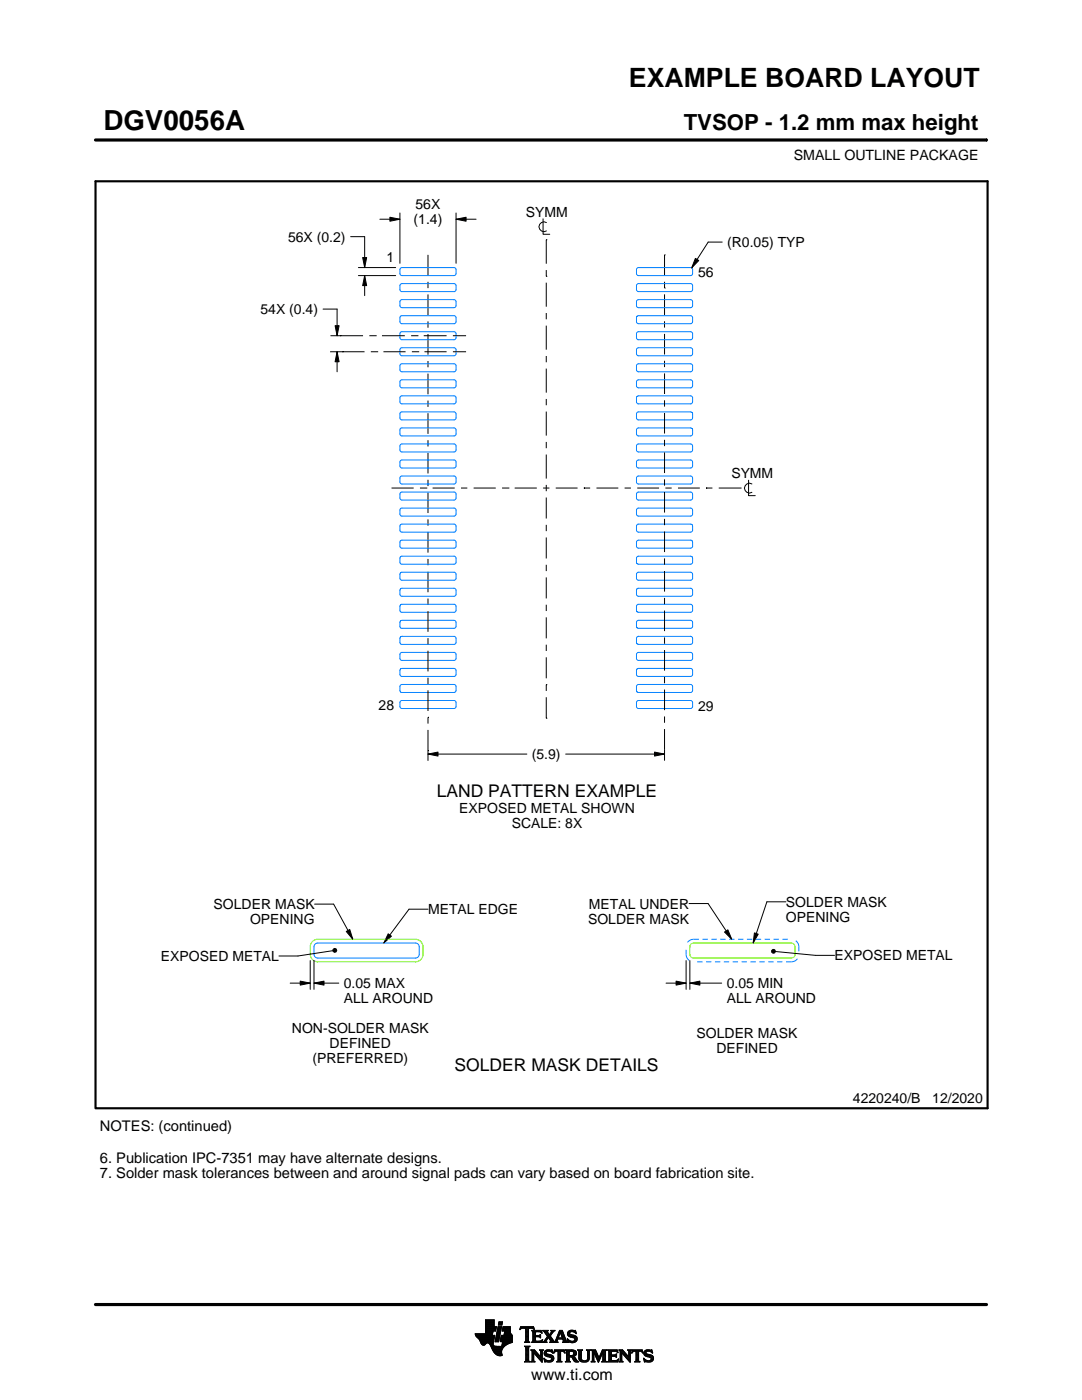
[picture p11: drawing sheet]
<svg xmlns="http://www.w3.org/2000/svg" width="216mm" height="279mm" viewBox="0 0 216 279" stroke-linecap="round" stroke-linejoin="round" font-family="sans-serif">
<g fill="none" stroke="#000" stroke-width=".2">
<path d="M19.1 27.9h177.7M196.8 27.7v.5M70 47.2h2.8v6.2M71.5 55h7.5M71.5 53.4h7.5M72.4 51.4h.8l-.4 2zM72.8 55l.4 2h-.8zM72.8 55v4M75.8 43.8h4M77.8 43.4l2 .4-2 .4zM79.8 42.5v10M85.4 50.9v4.1"/>
<path d="M85.4 56.2v1.3M85.4 58.8v4.1M91 43.8l2-.4v.8zM91 42.5v10M91 43.8h4M108.4 43.7v3.1h1.3M109 55.2h.1M109 47.8h.1M109 47.8v4.8M109 53.9v1.3M109 56.4v4.8M109 44.4a.98 .98 0 0 0-1.5 .9 .98 .98 0 0 0 1.5 .8"/>
<path d="M132.6 57.5h.1M132.6 50.9h.1M132.6 50.9v4.1M132.6 56.2v1.3M132.6 58.7v4.2M138.8 51.6l.6 .4-1.4 1.5zM144.1 48.3h-2.8l-3.3 5.2M64.5 61.7h2.8v5.3M65.9 70.2h6.8M66 67h6.4M66.9 65h.8l-.4 2zM67.3 70.2l.4 2h-.8z"/>
<path d="M67.3 70.2v4M67.9 67h.1M68.3 70.2h.1M73.7 67h1.3M74 70.2h1.3M75 67h.1M75.3 70.2h.1M76.2 67h4.6M76.5 70.2h4.4M82 67h1.3M82.2 70.2h1.2M83.3 67h.1"/>
<path d="M83.4 70.2h.1M84.6 67h4.5M84.7 70.2h4.4M85.4 64.1v1.3M85.4 66.7v4.1M85.4 72v1.3M85.4 74.6v4.1M85.4 79.9v1.3M90.4 70.2h2.6M90.4 67h2.6M109 62.5v1.2M109 65v4.8"/>
<path d="M109 71v1.3M109 73.6v4.8M109 79.6v1.3M132.6 64.1v1.3M132.6 66.6v4.1M132.6 72v1.3M132.6 74.5v4.1M132.6 79.9v1.2M78.1 97.4h4.4M83.8 97.4h1.3M85.1 97.4h.1M85.4 82.5v4.1"/>
<path d="M85.4 87.8v1.3M85.4 90.4v4.1M85.4 95.7v1.3M85.4 98.3v4.1M86.3 97.4h4.4M92 97.4h1.2M94.5 97.4h4.4M100.2 97.4h1.2M101.4 97.4h.1M102.7 97.4h4.4M108.4 97.4h1.2M109 82.1v4.8"/>
<path d="M109 88.2v1.3M109 90.7v4.8M109 96.8v1.2M109 99.3v4.2M110.9 97.4h4.3M116.5 97.4h.1M116.5 97.4h1.3M119 97.4h4.4M124.6 97.4h1.3M127.2 97.4h4.3M132.6 82.4v4.1M132.6 87.8v1.2"/>
<path d="M132.6 90.3v4.1M132.6 95.7v1.2M132.6 98.2v4.1M132.8 97.4h1.2M135.3 97.4h4.3M140.9 97.4h.1M140.9 97.4h1.3M143.4 97.4h4.4M147.8 97.4h.1M149.4 95.8v3.1h1.3M150 96.6a.98 .98 0 0 0-1.5 .8 .98 .98 0 0 0 1.5 .9M85.4 103.6v1.3"/>
<path d="M85.4 106.2v4.1M85.4 111.6v1.2M85.4 114.1v4.1M85.4 119.5v1.2M109 104.7v1.3M109 107.3v4.2M109 112.7v1.3M109 115.2v4.2M132.6 103.6v1.2M132.6 106.1v4.1M132.6 111.4v1.3M132.6 114v4.1"/>
<path d="M132.6 119.3v1.3M85.4 122v4.1M85.4 127.4v1.2M85.4 129.9v4.1M85.4 135.3v1.2M85.4 137.8v4.1M109 136.6h.1M109 120.7v1.2M109 123.2v4.2M109 128.7v1.2M109 131.2v4.2M109 136.6v1.3"/>
<path d="M109 139.1v4.2M132.6 121.8v4.2M132.6 127.2v1.3M132.6 129.7v4.1M132.6 135.1v1.3M132.6 137.6v4.1M85.4 150.5l2-.4v.8zM85.4 150.5h19.7M85.4 143.2h.1M85.4 149.8h.1M85.4 143.2v1.2M85.4 145.7v6.1"/>
<path d="M109 143.3h.1M112.9 150.5h19.7M130.6 150.1l2 .4-2 .4zM132.6 143v1.2M132.6 145.5v6.2M156.8 180h-3.8l-2.7 8.2M57.9 196.2h4M59.9 195.8l2 .4-2 .4zM61.9 191.7v5.8M62.7 196.2l2-.4v.8zM62.7 191.7v5.8M62.7 196.2h4.9"/>
<path d="M62.8 180.4h3.8l3.8 7.1M66.4 189.7l-6.9 1.1h-3.8M66.4 189.5l.3-.2 .4 .1 .1 .3-.1 .3-.4 .1-.3-.3zM69.1 185.9l.7-.4 .6 2zM77.5 186.4l.6 .4-1.5 1.4zM85.4 181.5l-3.8-.1-5 6.8M132.9 196.2h4M134.9 195.8l2 .4-2 .4zM136.9 191.7v5.8M137.5 180.3h3.8l4.7 7.2M137.7 196.2l2-.4v.8zM137.7 196.2h6.3"/>
<path d="M137.7 191.7v5.8M144.6 186l.6-.4 .8 1.9zM150.5 186.2l.8 .2-1 1.8zM154 189.7l.3-.2h.3l.1 .4-.1 .3h-.3l-.3-.2zM154.7 189.9l8 .8h3.8M94.8 266.2h3.5M94.8 266.3h3.5M94.9 266.4h3.3M94.9 266.5h3.8l-.2 1.2M94.9 266.5h3.8M95 266.6h3.7M95 266.7h3.7"/>
<path d="M95.1 266.8h3.6M95.2 266.9h3.4M95.3 267h3.3M95.4 267.1h3.2M95.5 267.2h3.1M95.6 267.3h3M95.7 267.4h2.8M95.7 267.5h2.8M95.8 267.6h2.7M95.8 267.7h2.7M95.9 267.8h2.6M95.9 267.9h2.5"/>
<path d="M95.9 268h2.5M96 268h1.1M96 268.1h1M96.1 268.2h.8M96.1 268.3h.7M96.2 268.4h.6M96.3 268.4h.4M96.9 266.1h1.4M96.9 266h1.4M96.9 265.9h1.4M96.9 265.8h1.5M96.9 265.7h1.5"/>
<path d="M96.9 264.7l2.2 .1-.2 .9h-.5l-.2 .8M96.9 265.6h2M96.9 265.5h2M96.9 265.4h2M96.9 265.3h2.1M96.9 265.2h2.1M96.9 265.1h2.1M96.9 265h2.1M96.9 264.9h2.1M96.9 264.8h2.2M96.9 264.6h1.7M96.9 264.5h1.7"/>
<path d="M96.9 264.4h1.7M96.9 264.3h1.7M96.9 264.2h1.7M96.9 264.1h1.7M96.9 264h1.7M96.9 263.9h1.7M96.9 263.8h1.7M96.9 263.7h1.7M96.9 263.6h1.7M96.9 263.5h1.7M96.9 263.4h1.7M97.5 268h.9"/>
<path d="M97.6 268.1h.8M97.7 268.2h.7M97.7 268.3h.7M97.8 268.4h.6M97.9 268.5h.6M97.9 268.6h.7M98 268.7h1.1M98 268.8h2.6M98 268.8h2.5M98.1 268.9h2.3M98.1 269h2.3M98.1 269.1h2.2"/>
<path d="M98.2 269.2h2.1M98.2 269.2h2M98.2 269.3h2M98.3 269.4h1.9M98.3 269.5h1.8M98.4 269.6h1.7M98.4 268v.4l.3 .2 2 .1M98.5 269.7h1.6M98.5 267.7l-.1 .3M98.5 269.8h1.6M98.6 269.9h1.5M98.6 264.8v-1.4h-1.7v2.8h-2.1l.1 .3 .7 .8 .7 1.1 .3 .1 .6-.5 .4 .1 1 1.8 .8 .6h.8l-.1-1 .8-1"/>
<path d="M98.6 270h1.5M98.7 270h1.4M98.8 270.1h1.3M98.8 267.7h.7M98.8 267.6h.7M98.8 267.5h.7M98.9 270.2h1.2M98.9 267.4h.7M98.9 267.3h.7M98.9 267.2h.7M98.9 267.1h.7M98.9 267h.7"/>
<path d="M98.9 270.3h1.3M99 266.9h.6M99 266.9h.7M99 266.8h.7M99 266.7h.7M99 266.6h.7M99 266.5h.7M99.1 270.4h1.1M99.1 266.4h.7M99.1 266.3h.7M99.1 266.2h.7M99.1 266.1h.7"/>
<path d="M99.1 266h.7M99.2 265.9h.7M99.2 265.8h.7M99.2 270.4h1M99.2 265.7h.7M99.2 265.6h.7M99.2 265.5h.7M99.3 265.4h.6M99.3 265.4h.7M99.3 265.3h.7M99.3 265.2h.7M99.3 265.1h.7"/>
<path d="M99.3 265h.7M99.4 270.5h.8M99.4 264.9h.7M99.4 264.8h.7M99.4 264.8h.7l-.6 3h-.7zM99.4 264.5l.2-.7h.7l-.2 .7h-.7M99.5 264.4h.6M99.5 264.3h.7M99.5 264.2h.7M99.5 264.1h.7M99.5 264h.7M99.5 263.9h.7"/>
<path d="M99.6 263.8h.7M99.8 270.6h.1M99.8 267.7h2.4M99.8 267.6h2.4M99.8 267.5h2.4M99.9 267.4h2.3M99.9 267.3h2.3M99.9 267.2h2.3M99.9 267.1h2.3M99.9 267h2.3M99.9 266.9h2.3M100 266.9h2.2"/>
<path d="M100 266.8h2.2M100 266.7h2.2M100 266.6h2.2M100 266.5h2.2M100.1 268.6h.7M100.2 268.5h.7M100.2 268.4h.8M100.2 268.4h.9M100.2 268.3h1M100.2 268.2h1.2M100.2 265.6h1.6M100.2 268.1h1.4"/>
<path d="M100.2 265.5h1.6M100.2 268h1.6M100.3 265.4h1.5M100.3 268h1.7M100.3 267.9h1.9M100.3 265.3h1.5M100.3 267.8h1.9M100.3 265.2h1.5M100.3 265.1h1.5M100.3 265h1.5M100.4 264.9h1.4M100.4 264.8h1.4"/>
<path d="M100.6 266.5l.1-.8h-.5l.2-.9h1.4l.1 1.1 .3 .6v1.4l-1.3 .6M100.6 266.4h1.5M100.6 266.3h1.4M100.6 266.2h1.4M100.6 266.1h1.3M100.7 266h1.2M100.7 265.9h1.2M100.7 265.8h1.1M100.7 265.7h1.1M102.2 266.5h-2.2l-.2 1.1 .5 .2-.2 .9M103.7 265.3h.1M103.8 265.2h.2"/>
<path d="M103.8 265h2.8M103.8 264.9h2.7M103.9 264.8h2.6M104.7 267.8h1M104.7 271.8h1.1M104.7 268.7h1M104.8 267.7h.7M104.8 271.7h.8M104.9 265.2h.6M104.9 268.9h.6M104.9 267.6h.6M104.9 267.5l-.2 .3"/>
<path d="M104.9 267.5h.6M104.9 267.4h.6M104.9 267.3h.6M104.9 267.2h.6M104.9 267.1h.6M104.9 267h.6M104.9 266.8h.6M104.9 266.7h.6M104.9 266.6h.6M104.9 266.5h.6M104.9 266.4h.6M104.9 266.3h.6"/>
<path d="M104.9 266.2h.6M104.9 266.1h.6M104.9 265.9h.6M104.9 265.8h.6M104.9 265.7h.6M104.9 265.6h.6M104.9 265.5h.6M104.9 265.4h.6M104.9 265.3h.6M104.9 271.5h.6M104.9 269h.6M104.9 271.4h.6"/>
<path d="M104.9 271.4v-2.4l-.2-.4h1.1l-.3 .4v2.4M104.9 271.4l-.2 .4h1.1l-.3-.4M104.9 271.3h.6M104.9 271.2h.6M104.9 271.1h.6M104.9 271h.6M104.9 270.9h.6M104.9 270.8h.6M104.9 270.6h.6M104.9 270.5h.6M104.9 270.4h.6M104.9 270.3h.6"/>
<path d="M104.9 270.2h.6M104.9 270.1h.6M104.9 270h.6M104.9 269.9h.6M104.9 269.8h.6M104.9 269.6h.6M104.9 269.5h.6M104.9 269.4h.6M104.9 269.3h.6M104.9 269.2h.6M104.9 269.1h.6M105.5 267.5l.2 .3"/>
<path d="M105.5 267.5v-2.3l.7-.1 .4 .3-.1-.6h-2.6l-.1 .6 .4-.3 .7 .1v2.3M105.7 267.8h-1M105.9 271.8h.8M105.9 269.4h.8M106.1 269.5h.7M106.1 267.8h2M106.1 271.7h.5M106.2 269.6h.7M106.2 271.5h.3M106.2 265.6h1.8M106.2 269.8h.8M106.2 271.4h.3"/>
<path d="M106.2 271.4l-.3 .4h.8l-.2-.4M106.2 271.3h.3M106.2 271.2h.3M106.2 271.1h.3M106.2 271h.3M106.2 270.9h.3M106.2 270.8h.3M106.2 270.6h.3M106.2 270.5h.3M106.2 270.4h.3M106.2 270.3h.3M106.2 270.2h.3"/>
<path d="M106.2 270.1h.3M106.2 270h1M106.2 269.9h.9M106.2 269.8v1.6M106.2 269.8l-.3-.4h.8l1.2 1.4M106.3 267.7h1.8M106.3 265.7h1.8M106.3 267.6h.6M106.3 265.8h.6M106.3 267.5l-.2 .3M106.3 267.5h.5M106.3 267.4h.5"/>
<path d="M106.3 267.3h.5M106.3 267.2h.5M106.3 267.1h.5M106.3 267h.5M106.3 266.8h.5M106.3 266.7h1.6M106.3 266.6h1.6M106.3 266.5h.5M106.3 266.4h.5M106.3 266.3h.5M106.3 266.2h.5M106.3 266.1h.5"/>
<path d="M106.3 265.9h.5M106.4 265.2h.2M106.5 270h.1M106.5 270v1.4M106.5 265.3h.1M106.6 270.1h.7M106.7 270.2h.7M106.8 270.3h.7M106.8 265.9l.2-.1h.6l.6 .2-.2-.5h-1.9l.2 .3v1.7M106.8 265.9v.6h.8l.3-.2v.7M106.9 270.4h.7M107 270.5h.7"/>
<path d="M107.1 270.6h.7M107.2 270.8h1M107.3 270.9h.9M107.4 271h.8M107.5 271.1h.7M107.6 271.2h.6M107.6 266.5h.3M107.7 271.3h.5M107.7 269.4h.7M107.7 266.8h.2M107.7 267.6h.5M107.8 266.4h.1"/>
<path d="M107.8 271.4h.4M107.8 267h.1M107.8 265.8h.3M107.8 269.5h.5M107.9 271.5h.3M107.9 269.6h.3M107.9 267l-.3-.2h-.8l.1 .8h.9l.5-.2M107.9 269.8h.3M107.9 270.6h.3M107.9 270.5h.3M107.9 270.4h.3M107.9 270.3h.3"/>
<path d="M107.9 270.2h.3M107.9 270.1h.3M107.9 270h.3M107.9 269.9h.3M107.9 269.8v1M107.9 269.8l-.2-.4h.7l-.2 .4M108 271.7h.2M108 265.9h.1M108 267.5h.2M108.1 271.8h.1M108.1 266.1h.1M108.2 267.4h.1"/>
<path d="M108.2 269.8v2.1l-1.7-1.9M108.2 267.8h.9M108.3 267.4l-.2 .5-2-.1M108.3 265.6h1M108.5 267.7h.5M108.5 271.1l.8 .4h.5l.2-.1-.1-.4-1-.4-.3-.3 .1-.7 .7-.2 .6 .1 .2-.1 .1 .6-.9-.3-.3 .1-.1 .3 1.3 .4 .2 .6M108.5 271.1h.1M108.5 265.7h.7M108.5 271.2h.2M108.6 271.3h.2M108.6 270.1h.4M108.6 270h.4"/>
<path d="M108.6 270.2h.6M108.6 267.6h.4M108.6 271.4h.4M108.6 269.9h.4M108.6 270.3h1M108.6 265.8h.7M108.6 271.5h.8M108.6 269.8h.5M108.7 271.7h1.5M108.7 270.4h1.3M108.7 267.5h.3M108.7 271.8h.1"/>
<path d="M108.7 265.9h.6M108.7 269.6h1.5M108.8 267.4h.3M108.8 270.5h1.5M108.8 266.1h.6M108.8 269.5h1.4M108.8 267.3h.4M108.9 266.2h.6M108.9 267.2h.4M108.9 266.3h.6M108.9 270.6h1.5M109 267.1h.3"/>
<path d="M109 266.4h1M109.1 271.8h.9M109.1 269.4h.7M109.1 267h.9M109.1 266.5h.8M109.1 267.8h-.9M109.2 266.8h.8M109.2 266.6h.6M109.2 266.7h.7M109.2 266.7l-.6 .9-.4 .2M109.3 270.8h1.1M109.5 267.1h.6"/>
<path d="M109.6 267.2h.6M109.7 271.5h.7M109.7 267.3h.6M109.7 267.8l.2-.2-.5-.7-.4 .8 .1 .1M109.7 267.8h1.6M109.7 266.3h.4M109.7 267.4h.6M109.8 270.9h.7M109.8 266.2h.3M109.8 266.6l.9 1.2 1-2.3h.5l.8 2.1 .3 .2M109.8 267.5h.6M109.9 266.1h.3"/>
<path d="M109.9 269.8h.4M109.9 267.6h.6M109.9 267.7h.7M109.9 271.4h.5M109.9 265.9h.4M110 271h.5M110 265.6h.7M110 265.9l-.4 .5-.4-.6 .2-.3h-1.1l.9 1.2M110 265.9l.1-.2-.2-.2h.8l-.9 1.1M110 271.3h.5M110 265.8h.4M110 271.1h.5"/>
<path d="M110 271.2h.5M110.1 269.4h.1M110.1 265.7h.4M110.1 269.9h.2M110.2 270h.1M110.5 270h.1M110.5 269.9h.2M110.5 271.1l-.2 .5-.8 .3-.6-.2-.2 .1-.2-.7M110.5 269.8h.3M110.6 269.6h2.1M110.6 269.5h2M110.6 269.4h2"/>
<path d="M110.7 267.7h.5M110.8 267.6h.4M110.9 267.5h.3M110.9 267.4h.3M111 267.3h.3M111 267.2h1.8M111 267.1h1.8M111.1 267h.3M111.1 271.8h1M111.1 266.8h.4M111.2 266.7h.3M111.2 267.5l.1-.2h1l.1 .2"/>
<path d="M111.2 267.5v.3h.1M111.2 266.6h.3M111.3 266.5h.3M111.3 271.7h.6M111.3 266.4h.3M111.3 271.5h.6M111.3 267.8h-1.6M111.3 269.8h.6M111.4 266.3h.3M111.4 271.4h.5M111.4 271.4l-.1-1.7h-.4l-.4 .4 .2-.7h1.9l.1 .7-.3-.4h-.5v1.7M111.4 270.5h.5"/>
<path d="M111.4 270.4h.5M111.4 270.3h.5M111.4 270.2h.5M111.4 270.1h.5M111.4 270h.5M111.4 269.9h.5M111.4 271.4l-.3 .4h1l-.2-.4M111.4 271.3h.5M111.4 271.2h.5M111.4 271.1h.5M111.4 271h.5M111.4 270.9h.5"/>
<path d="M111.4 270.8h.5M111.4 270.6h.5M111.4 266.2h.3M111.4 266.1h.4M111.5 265.9h.9M111.5 265.8h.8M111.6 265.7h.7M111.6 265.6h.6M111.8 265.9l.4 1.1h-.8zM111.9 266.1h.5M111.9 266.2h.5M111.9 266.3h.6"/>
<path d="M112 266.4h.5M112 266.5h.6M112.1 266.6h.5M112.1 266.7h.6M112.1 266.8h.6M112.2 267h.5M112.2 267.8h1.1M112.3 267.3h.6M112.3 267.4h.6M112.4 267.5h.6M112.4 267.5v.3h-.2M112.4 269.8h.3"/>
<path d="M112.4 267.6h.6M112.4 267.7h.7M112.6 269.9h.1M112.6 270h.2M112.8 271.8h1M112.8 269.4h1.6M113 269.5h1.7M113 271.7h.7M113 269.6h1.9M113 271.5h.6M113 269.8h.6M113 271.4h.6"/>
<path d="M113 271.4l-.2 .4h1l-.2-.4M113 271.3h.6M113 271.2h.6M113 271.1h.6M113 271h.6M113 270.9h.6M113 270.8h1.5M113 270.6h1.6M113 270.5h1.8M113 270.4h.6M113 270.3h.6M113 270.2h.6"/>
<path d="M113 270.1h.6M113 270h.6M113 269.9h.6M113 269.8v1.6M113 269.8l-.2-.4h1.4l.6 .2 .2 .3v.4l-.2 .3-.4 .1M113.2 267.3h.2M113.2 267.4h.3M113.2 266.2h.5M113.2 266.3h.6M113.2 266.1h.5M113.3 267.5h.3M113.3 267.8h-1.1"/>
<path d="M113.3 266.4h.9M113.3 265.9h.4M113.3 267.6h.6M113.3 266.5h1.3M113.3 267.7h1.6M113.3 265.8h.5M113.3 267.8h.2M113.4 266.6h1.5M113.4 265.7h1.5M113.4 265.7l.5-.2 .7 .1 .2-.1 .1 .7-.7-.4h-.4l-.1 .3 .1 .2 .9 .2 .4 .3 .1 .5-.3 .5-.6 .2-.7-.2-.2 .1-.2-.7 .9 .5 .5-.1 .1-.3-.2-.3-1.1-.4-.2-.4zM113.5 266.7h1.5M113.5 265.6h1.4"/>
<path d="M113.6 271.4v-.6h.4l.7 1h.8M113.6 269.9l.1-.2 .7 .2v.4l-.4 .2M113.6 269.9v.6M113.7 267.8h1.1M113.8 266.8h1.3M113.8 265.5h.6M114 268h.4M114.1 270.9h.6M114.2 271h.6M114.2 271.1h.7M114.3 271.2h.6M114.3 267h.8"/>
<path d="M114.3 269.8h.7M114.3 270.4h.6M114.4 271.3h.6M114.4 270.7l1.1 1.1M114.4 270.7h.1M114.4 271.4h.7M114.4 269.9h.6M114.4 270.3h.6M114.5 267.6h.5M114.5 270.2h.5M114.5 270h.5M114.5 265.8h.4"/>
<path d="M114.5 270.1h.5M114.5 271.5h.7M114.6 271.7h.7M114.6 267.1h.6M114.6 267.5h.5M114.7 267.2h.5M114.7 267.4h.5M114.7 265.9h.3M114.7 267.3h.5M114.7 271.8h.8M114.8 266.1h.2M114.9 266.2h.1"/>
<path d="M115.3 269.4h.9M115.4 269.5h.7M115.5 269.6h.5M115.5 269.8h.5M115.5 269.8v1.4l.4 .5 .6 .2 .7-.1 .3-.3 .1-.5M115.5 271h.5M115.5 270.9h.5M115.5 270.8h.5M115.5 270.6h.5M115.5 270.5h.5M115.5 270.4h.5M115.5 270.3h.5"/>
<path d="M115.5 270.2h.5M115.5 270.1h.5M115.5 270h.5M115.5 269.9h.5M115.5 269.8l-.2-.4h.9l-.2 .4M115.5 271.1h.5M115.5 271.2h.5M115.5 271.3h.6M115.6 271.4h.6M115.7 271.5h.8M115.8 271.7h1.5M116 271l.2 .4 .5 .2 .4-.2 .2-.4"/>
<path d="M116 269.8v1.2M116 271.8h1.1M116.8 271.5h.6M117 269.4h.8M117.1 271.4h.4M117.2 269.5h.5M117.2 271.3h.4M117.2 269.6h.4M117.2 271.2h.4M117.2 271.1h.4M117.3 269.8h.3M117.3 271h.3"/>
<path d="M117.3 270.9h.3M117.3 270.8h.3M117.3 270.6h.3M117.3 270.5h.3M117.3 270.4h.3M117.3 270.3h.3M117.3 270.2h.3M117.3 270.1h.3M117.3 270h.3M117.3 269.9h.3M117.6 269.8l.2-.4h-.8l.2 .3 .1 1.3M117.6 269.8v1.2"/>
<path d="M118 271.8h.7M118 269.4h.8M118.1 269.5h.8M118.1 271.7h.5M118.2 269.6h.7M118.2 271.5h.3M118.2 269.8h.8M118.2 271.4h.3M118.2 269.8l-.2-.4h.8l.7 1.6 .7-1.6h.9l-.3 .4M118.2 271.4l-.2 .4h.7l-.2-.4M118.2 271.3h.3M118.2 271.2h.3"/>
<path d="M118.2 271.1h.3M118.2 271h.3M118.2 270.9h.3M118.2 270.8h.3M118.2 270.6h.3M118.2 270.5h.3M118.2 270.4h.3M118.2 270.3h.3M118.2 270.2h.3M118.2 270.1h.3M118.2 270h.9M118.2 269.9h.8"/>
<path d="M118.2 269.8v1.6M118.6 270.1h.5M118.6 270.2h.6M118.7 270.3h.5M118.7 270.4h.6M118.8 270.5h.5M118.8 270.6h.6M118.9 270.8h.5M118.9 270.9h.6M119 271h.8M119 271.1h.8M119.1 271.2h.6"/>
<path d="M119.1 271.3h.6M119.2 271.4h.4M119.2 271.5h.4M119.3 271.7h.2M119.3 271.8h.2M119.6 270.9h.3M119.6 270.8h.3M119.7 270.6h.3M119.7 270.5h.3M119.8 270.4h.3M119.8 270.3h.3M119.9 270.2h.3"/>
<path d="M119.9 270.1h.3M120 270h.8M120 269.9h.8M120 269.8h.8M120.1 271.8h1M120.1 269.6h.7M120.1 269.5h.8M120.2 269.4h.9M120.2 271.7h.7M120.3 271.5h.5M120.3 271.4h.5M120.3 271.4l-.2 .4h1l-.3-.4"/>
<path d="M120.3 271.4v-1.5l-.9 2-.9-2v1.5M120.3 271.3h.5M120.3 271.2h.5M120.3 271.1h.5M120.3 271h.5M120.3 270.9h.5M120.3 270.8h.5M120.3 270.6h.5M120.3 270.5h.5M120.3 270.4h.5M120.3 270.3h.5M120.3 270.2h.5"/>
<path d="M120.3 270.1h.5M120.8 269.8v1.6M121.2 271.8h2M121.2 269.4h1.9M121.4 269.5h1.8M121.4 271.7h1.9M121.5 269.6h1.7M121.5 271.5h1.8M121.5 269.8h.5M121.5 271.4h.5M121.5 269.8l-.3-.4h1.9l.2 .6M121.5 269.9h.5"/>
<path d="M121.5 269.8v1.6M121.5 271.3h.5M121.5 271.2h.5M121.5 271.1h.5M121.5 271h.5M121.5 270.9h.5M121.5 270.8h.5M121.5 270.6h1.5M121.5 270.5h1.5M121.5 270.4h1.5M121.5 270.3h.5M121.5 270.2h.5"/>
<path d="M121.5 270.1h.5M121.5 270h.5M122.6 270.4l.4-.2v.7l-.2-.2h-.8v.7l.2 .1M122.9 270.8h.1M122.9 270.3h.1M123 269.8h.3M123.1 271.4h.3M123.2 269.9h.1M123.3 270h.1M123.3 270l-.4-.3h-.8l-.1 .7M123.3 271.3h.1M123.4 271.2h.1"/>
<path d="M123.4 271.2l-.2 .6h-2l.3-.4M123.4 271.2l-.3 .3h-.4M123.5 271.8h.8M123.5 269.4h.7M123.6 269.5h.7M123.7 271.7h.5M123.7 269.6h.7M123.7 271.5h.4M123.7 269.8h.8M123.7 271.4h.4M123.7 271.4l-.2 .4h.8l-.2-.4M123.7 271.3h.4"/>
<path d="M123.7 271.2h.4M123.7 271.1h.4M123.7 271h.4M123.7 270.9h.4M123.7 270.8h.4M123.7 270.6h.4M123.7 270.5h.4M123.7 270.4h.4M123.7 270.3h.4M123.7 270.2h.4M123.7 270.1h.4M123.7 270h1"/>
<path d="M123.7 269.9h.9M123.7 269.8v1.6M123.7 269.8l-.2-.4h.7l1.2 1.4 .1-1M124.1 270v1.4M124.1 270h.1M124.2 270.1h.6M124.2 270.2h.7M124.3 270.3h.7M124.4 270.4h.7M124.5 270.5h.7M124.6 270.6h.7M124.7 270.8h1.1"/>
<path d="M124.8 270.9h1M124.9 271h.9M125 271.1h.8M125.1 271.2h.7M125.2 271.3h.6M125.2 269.4h.8M125.3 271.4h.5M125.4 269.5h.5M125.4 271.5h.4M125.4 269.6h.4M125.5 269.8h.3M125.5 269.8l-.3-.4h.8l-.2 .4"/>
<path d="M125.5 270.4h.3M125.5 270.3h.3M125.5 270.2h.3M125.5 270.1h.3M125.5 270h.3M125.5 269.9h.3M125.5 270.6h.3M125.5 270.5h.3M125.5 271.7h.3M125.6 271.8h.2M125.8 269.8v2.1l-1.7-1.9M126 270h.1"/>
<path d="M126.1 269.9h.1M126.1 269.8h.3M126.1 269.6h2.1M126.2 269.5h2M126.2 269.4h2M126.6 271.8h1.1M126.9 271.7h.6M126.9 271.5h.5M126.9 269.8h.5M126.9 271.4h.5M126.9 271.4v-1.7h-.5l-.3 .4 .1-.7h1.9l.2 .7-.4-.4h-.5v1.7M126.9 270.5h.5"/>
<path d="M126.9 270.4h.5M126.9 270.3h.5M126.9 270.2h.5M126.9 270.1h.5M126.9 270h.5M126.9 269.9h.5M126.9 271.4l-.3 .4h1.1l-.3-.4M126.9 271.3h.5M126.9 271.2h.5M126.9 271.1h.5M126.9 271h.5M126.9 270.9h.5"/>
<path d="M126.9 270.8h.5M126.9 270.6h.5M128 269.8h.3M128.1 269.9h.2M128.2 270h.1M128.4 271.1h.1M128.4 271.2h.2M128.5 271.3h.2M128.5 270.1h.4M128.5 270h.4M128.5 270.2h.6M128.5 271.4h.4"/>
<path d="M128.5 269.9h.4M128.5 270.3h1M128.5 271.5h.8M128.5 269.8h.5M128.6 271.7h1.5M128.6 270.4h1.3M128.6 271.8h.1M128.6 269.6h1.5M128.7 270.5h1.5M128.7 269.5h1.4M128.8 270.6h1.5M128.9 271.8h1"/>
<path d="M129 269.4h.7M129.1 270.8l-.6-.4 .1-.7 .5-.3 .8 .1 .2-.1 .1 .7-.8-.4-.4 .1-.1 .2 1.3 .5 .2 .6M129.1 270.8l.7 .2v.4l-.6 .1-.8-.4M129.2 270.8h1.1M129.6 271.5h.7M129.6 270.9h.8M129.8 269.8h.4M129.8 271.4h.5M129.9 271h.5M129.9 271.3h.5M129.9 271.1h.5M129.9 271.2h.5"/>
<path d="M129.9 269.4h.2M130 269.9h.2M130.1 270h.1M130.4 271.1l-.3 .5-.7 .3-.6-.2-.2 .1-.2-.7"/>
</g>
<g fill="#000">
<path d="M72.4 51.4h.8l-.4 2zM72.8 55l.4 2h-.8zM77.8 43.4l2 .4-2 .4zM91 43.8l2-.4v.8zM138.8 51.6l.6 .4-1.4 1.5zM66.9 65h.8l-.4 2zM67.3 70.2l.4 2h-.8zM85.4 150.5l2-.4v.8zM130.6 150.1l2 .4-2 .4zM59.9 195.8l2 .4-2 .4zM62.7 196.2l2-.4v.8zM66.4 189.5l.3-.2 .4 .1 .1 .3-.1 .3-.4 .1-.3-.3z"/>
<path d="M69.1 185.9l.7-.4 .6 2zM77.5 186.4l.6 .4-1.5 1.4zM134.9 195.8l2 .4-2 .4zM137.7 196.2l2-.4v.8zM144.6 186l.6-.4 .8 1.9zM150.5 186.2l.8 .2-1 1.8zM154 189.7l.3-.2h.3l.1 .4-.1 .3h-.3l-.3-.2z"/>
</g>
<path d="M19.1 36.2h178v185h-178z" fill="none" stroke="#000" stroke-width=".43"/>
<path d="M19 27.9h177.8M19 260.3h177.8" fill="none" stroke="#000" stroke-width=".63"/>
<g fill="none" stroke="#0080ff" stroke-width=".2">
<path d="M80 53.5l10.6-.1 .3 .2 .1 1-.2 .3-.2 .1h-10.4l-.3-.2-.1-.2v-.8zM80 56.7l10.6-.1 .3 .2 .1 1-.2 .3-.2 .1h-10.4l-.3-.2-.1-.2v-.8zM80 59.9l10.6-.1 .3 .2 .1 1-.2 .3-.2 .1h-10.4l-.3-.2-.1-.2v-.8zM127.2 59.9l10.6-.1 .3 .2 .1 1-.2 .3-.2 .1h-10.4l-.3-.2-.1-.2v-.8zM127.2 56.7l10.6-.1 .3 .2 .1 1-.2 .3-.2 .1h-10.4l-.3-.2-.1-.2v-.8zM127.2 53.5l10.6-.1 .3 .2 .1 1-.2 .3-.2 .1h-10.4l-.3-.2-.1-.2v-.8zM79.9 75.9l.3-.1h10.4l.3 .2 .1 1-.2 .3-.2 .1h-10.4l-.3-.2-.1-.2zM79.9 79.1l.3-.1h10.4l.3 .2 .1 1-.2 .3-.2 .1h-10.4l-.3-.2-.1-.2zM79.9 63.1l.3-.1h10.4l.3 .2 .1 1-.2 .3-.2 .1h-10.4l-.3-.2-.1-.2zM79.9 66.3l.3-.1h10.4l.3 .2 .1 1-.2 .3-.2 .1h-10.4l-.3-.2-.1-.2zM79.9 69.5l.3-.1h10.4l.3 .2 .1 1-.2 .3-.2 .1h-10.4l-.3-.2-.1-.2zM79.9 72.7l.3-.1h10.4l.3 .2 .1 1-.2 .3-.2 .1h-10.4l-.3-.2-.1-.2z"/>
<path d="M127.1 79.1l.3-.1h10.4l.3 .2 .1 1-.2 .3-.2 .1h-10.4l-.3-.2-.1-.2zM127.1 63.1l.3-.1h10.4l.3 .2 .1 1-.2 .3-.2 .1h-10.4l-.3-.2-.1-.2zM127.2 75.9l10.6-.1 .3 .2 .1 1-.2 .3-.2 .1h-10.4l-.3-.2-.1-.2v-.8zM127.2 72.7l10.6-.1 .3 .2 .1 1-.2 .3-.2 .1h-10.4l-.3-.2-.1-.2v-.8zM127.2 69.5l10.6-.1 .3 .2 .1 1-.2 .3-.2 .1h-10.4l-.3-.2-.1-.2v-.8zM127.2 66.3l10.6-.1 .3 .2 .1 1-.2 .3-.2 .1h-10.4l-.3-.2-.1-.2v-.8zM79.9 98.3l.3-.1h10.4l.3 .2 .1 1-.2 .3-.2 .1h-10.4l-.3-.2-.1-.2zM79.9 82.3l.3-.1h10.4l.3 .2 .1 1-.2 .3-.2 .1h-10.4l-.3-.2-.1-.2zM79.9 85.5l.3-.1h10.4l.3 .2 .1 1-.2 .3-.2 .1h-10.4l-.3-.2-.1-.2zM79.9 88.7l.3-.1h10.4l.3 .2 .1 1-.2 .3-.2 .1h-10.4l-.3-.2-.1-.2zM79.9 91.9l.3-.1h10.4l.3 .2 .1 1-.2 .3-.2 .1h-10.4l-.3-.2-.1-.2zM79.9 95.1l.3-.1h10.4l.3 .2 .1 1-.2 .3-.2 .1h-10.4l-.3-.2-.1-.2z"/>
<path d="M127.2 98.3l10.6-.1 .3 .2 .1 1-.2 .3-.2 .1h-10.4l-.3-.2-.1-.2v-.8zM127.2 95.1l10.6-.1 .3 .2 .1 1-.2 .3-.2 .1h-10.4l-.3-.2-.1-.2v-.8zM127.2 91.9l10.6-.1 .3 .2 .1 1-.2 .3-.2 .1h-10.4l-.3-.2-.1-.2v-.8zM127.2 88.7l10.6-.1 .3 .2 .1 1-.2 .3-.2 .1h-10.4l-.3-.2-.1-.2v-.8zM127.2 85.5l10.6-.1 .4 .2v1l-.2 .3-.2 .1h-10.4l-.3-.2-.1-.2v-.8zM127.2 82.3l10.6-.1 .4 .2v1l-.2 .3-.2 .1h-10.4l-.3-.2-.1-.2v-.8zM79.9 101.5l.3-.1h10.4l.3 .2 .1 1-.2 .3-.2 .1h-10.4l-.3-.2-.1-.2zM79.9 104.7l.3-.1h10.4l.3 .2 .1 1-.2 .3-.2 .1h-10.4l-.3-.2-.1-.2zM79.9 107.9l.3-.1h10.4l.3 .2 .1 1-.2 .3-.2 .1h-10.4l-.3-.2-.1-.2zM79.9 117.5l.3-.1h10.4l.3 .2 .1 1-.2 .3-.2 .1h-10.4l-.2-.1-.2-.3zM79.9 114.3l.3-.1h10.4l.3 .2 .1 1-.2 .3-.2 .1h-10.4l-.2-.1-.2-.3zM79.9 111.1l.3-.1h10.4l.3 .2 .1 1-.2 .3-.2 .1h-10.4l-.3-.1-.1-.3z"/>
<path d="M127.1 117.5l.3-.1h10.4l.3 .2 .1 1-.2 .3-.2 .1h-10.4l-.3-.2-.1-.2zM127.2 114.3l10.6-.1 .3 .2 .1 1-.2 .3-.2 .1h-10.4l-.3-.2-.1-.2v-.8zM127.2 111.1l10.6-.1 .4 .2v1l-.2 .3-.2 .1h-10.4l-.3-.1-.1-.3v-.8zM127.2 107.9l10.6-.1 .4 .2v1l-.2 .3-.2 .1h-10.4l-.3-.2-.1-.2v-.8zM127.2 104.7l10.6-.1 .4 .2v1l-.2 .3-.2 .1h-10.4l-.3-.2-.1-.2v-.8zM127.2 101.5l10.6-.1 .3 .2 .1 1-.2 .3-.2 .1h-10.4l-.3-.2-.1-.2v-.8zM79.9 133.5l.3-.1h10.4l.3 .2 .1 1-.2 .3-.2 .1h-10.4l-.2-.1-.2-.3zM79.9 127.1l.3-.1h10.4l.3 .2 .1 1-.2 .3-.2 .1h-10.4l-.3-.1-.1-.3zM79.9 123.9l.3-.1h10.4l.3 .2 .1 1-.2 .3-.2 .1h-10.4l-.3-.1-.1-.3zM79.9 120.7l.3-.1h10.4l.3 .2 .1 1-.2 .3-.2 .1h-10.4l-.3-.1-.1-.3zM80 139.9l10.6-.1 .3 .2 .1 1-.2 .3-.2 .1h-10.4l-.2-.1-.2-.3v-.8zM80 136.7l10.6-.1 .3 .2 .1 1-.2 .3-.2 .1h-10.4l-.3-.1-.1-.3v-.8z"/>
<path d="M80 130.3l10.6-.1 .3 .2 .1 1-.2 .3-.2 .1h-10.4l-.2-.1-.2-.3v-.8zM127.1 133.5l.3-.1h10.4l.3 .2 .1 1-.2 .3-.2 .1h-10.4l-.3-.2-.1-.2zM127.2 139.9l10.6-.1 .3 .2 .1 1-.2 .3-.2 .1h-10.4l-.3-.2-.1-.2v-.8zM127.2 136.7l10.6-.1 .3 .2 .1 1-.2 .3-.2 .1h-10.4l-.3-.1-.1-.3v-.8zM127.2 130.3l10.6-.1 .3 .2 .1 1-.2 .3-.2 .1h-10.4l-.3-.2-.1-.2v-.8zM127.2 127.1l10.6-.1 .3 .2 .1 1-.2 .3-.2 .1h-10.4l-.3-.1-.1-.3v-.8zM127.2 123.9l10.6-.1 .3 .2 .1 1-.2 .3-.2 .1h-10.4l-.3-.1-.1-.3v-.8zM127.2 120.7l10.6-.1 .3 .2 .1 1-.2 .3-.2 .1h-10.4l-.3-.1-.1-.3v-.8zM62.9 188.4l.5-.2h19.5a.75 .75 0 0 1 .8 .8v1.5a.75 .75 0 0 1-.8 .7h-19.5a.75 .75 0 0 1-.7-.7v-1.5zM136.9 189.6l.1 1.3 .5 .8M138.4 192h.1M139.1 192h1.1"/>
<path d="M139.5 187.5h-1.5l-.8 .6M140.2 187.5h1M140.9 192h1M141.9 187.5h1.1M142.7 192h1M143.7 187.5h1.1M144.4 192h1.1M145.5 187.5h1.1M146.2 192h1.1M147.3 187.5h1M148 192h1M149 187.5h1.1"/>
<path d="M149.7 192h1.1M150.8 187.5h1.1M151.5 192h1.1M152.6 187.5h1M153.3 192h1.1M154.4 187.5h1M155.1 192h1M156.1 187.5h1.1M157.9 187.5h.1M158.8 187.7l.5 .8 .1 1.4M159.1 191.3l-.8 .6-1.5 .1"/>
</g>
<path d="M62.5 187.7l.9-.2h19.5a1.5 1.5 0 0 1 1.5 1.5v1.5a1.5 1.5 0 0 1-1.5 1.5h-19.5a1.5 1.5 0 0 1-1.5-1.5l.1-2zM137.9 188.4l.5-.2h19.5a.75 .75 0 0 1 .8 .8v1.5a.75 .75 0 0 1-.8 .7h-19.5a.75 .75 0 0 1-.7-.7v-1.5z" fill="none" stroke="#6ef200" stroke-width=".2"/>
<text font-size="5.5" x="20.6" y="26">DGV0056A</text>
<text font-size="5.3" x="125.5" y="17.4">EXAMPLE BOARD LAYOUT</text>
<text font-size="4.4" x="136.4" y="26">TVSOP - 1.2 mm max height</text>
<g font-size="3.5">
<text x="87.2" y="159.1">LAND PATTERN EXAMPLE</text>
<text x="90.7" y="213.8">SOLDER MASK DETAILS</text>
</g>
<text font-size="3.2" x="106" y="275.3">www.ti.com</text>
<g font-size="2.9">
<text x="19.9" y="225.7">NOTES: (continued)</text>
<text x="19.9" y="232">6. Publication IPC-7351 may have alternate designs.</text>
<text x="19.9" y="235.2">7. Solder mask tolerances between and around signal pads can vary based on board fabrication site.</text>
</g>
<g font-size="2.8">
<text x="158.4" y="32">SMALL OUTLINE PACKAGE</text>
<text x="82.9" y="41.8">56X</text>
<text x="82.5" y="44.8">(1.4)</text>
<text x="104.9" y="43.3">SYMM</text>
<text x="57.5" y="48.2">56X (0.2)</text>
<text x="77.1" y="52.2">1</text>
<text x="145.1" y="49.3">(R0.05) TYP</text>
<text x="139.3" y="55.3">56</text>
<text x="52" y="62.7">54X (0.4)</text>
<text x="145.9" y="95.4">SYMM</text>
<text x="75.5" y="141.6">28</text>
<text x="139.3" y="141.8">29</text>
<text x="106.1" y="151.5">(5.9)</text>
<text x="91.6" y="162.2">EXPOSED METAL SHOWN</text>
<text x="102.1" y="165.2">SCALE: 8X</text>
<text x="42.6" y="181.4">SOLDER MASK</text>
<text x="49.9" y="184.4">OPENING</text>
<text x="85.4" y="182.5">METAL EDGE</text>
<text x="117.4" y="184.3">SOLDER MASK</text>
<text x="117.5" y="181.3">METAL UNDER</text>
<text x="156.8" y="181">SOLDER MASK</text>
<text x="156.8" y="184">OPENING</text>
<text x="32.1" y="191.8">EXPOSED METAL</text>
<text x="166.5" y="191.7">EXPOSED METAL</text>
<text x="68.6" y="197.2">0.05 MAX</text>
<text x="145" y="197.2">0.05 MIN</text>
<text x="68.6" y="200.2">ALL AROUND</text>
<text x="145" y="200.2">ALL AROUND</text>
<text x="58.3" y="206.1">NON-SOLDER MASK</text>
<text x="65.8" y="209.1">DEFINED</text>
<text x="139" y="207.1">SOLDER MASK</text>
<text x="62.4" y="212.1">(PREFERRED)</text>
<text x="142.9" y="210.1">DEFINED</text>
<text x="170.2" y="220.2">4220240/B</text>
<text x="186" y="220.2">12/2020</text>
</g>
</svg>
